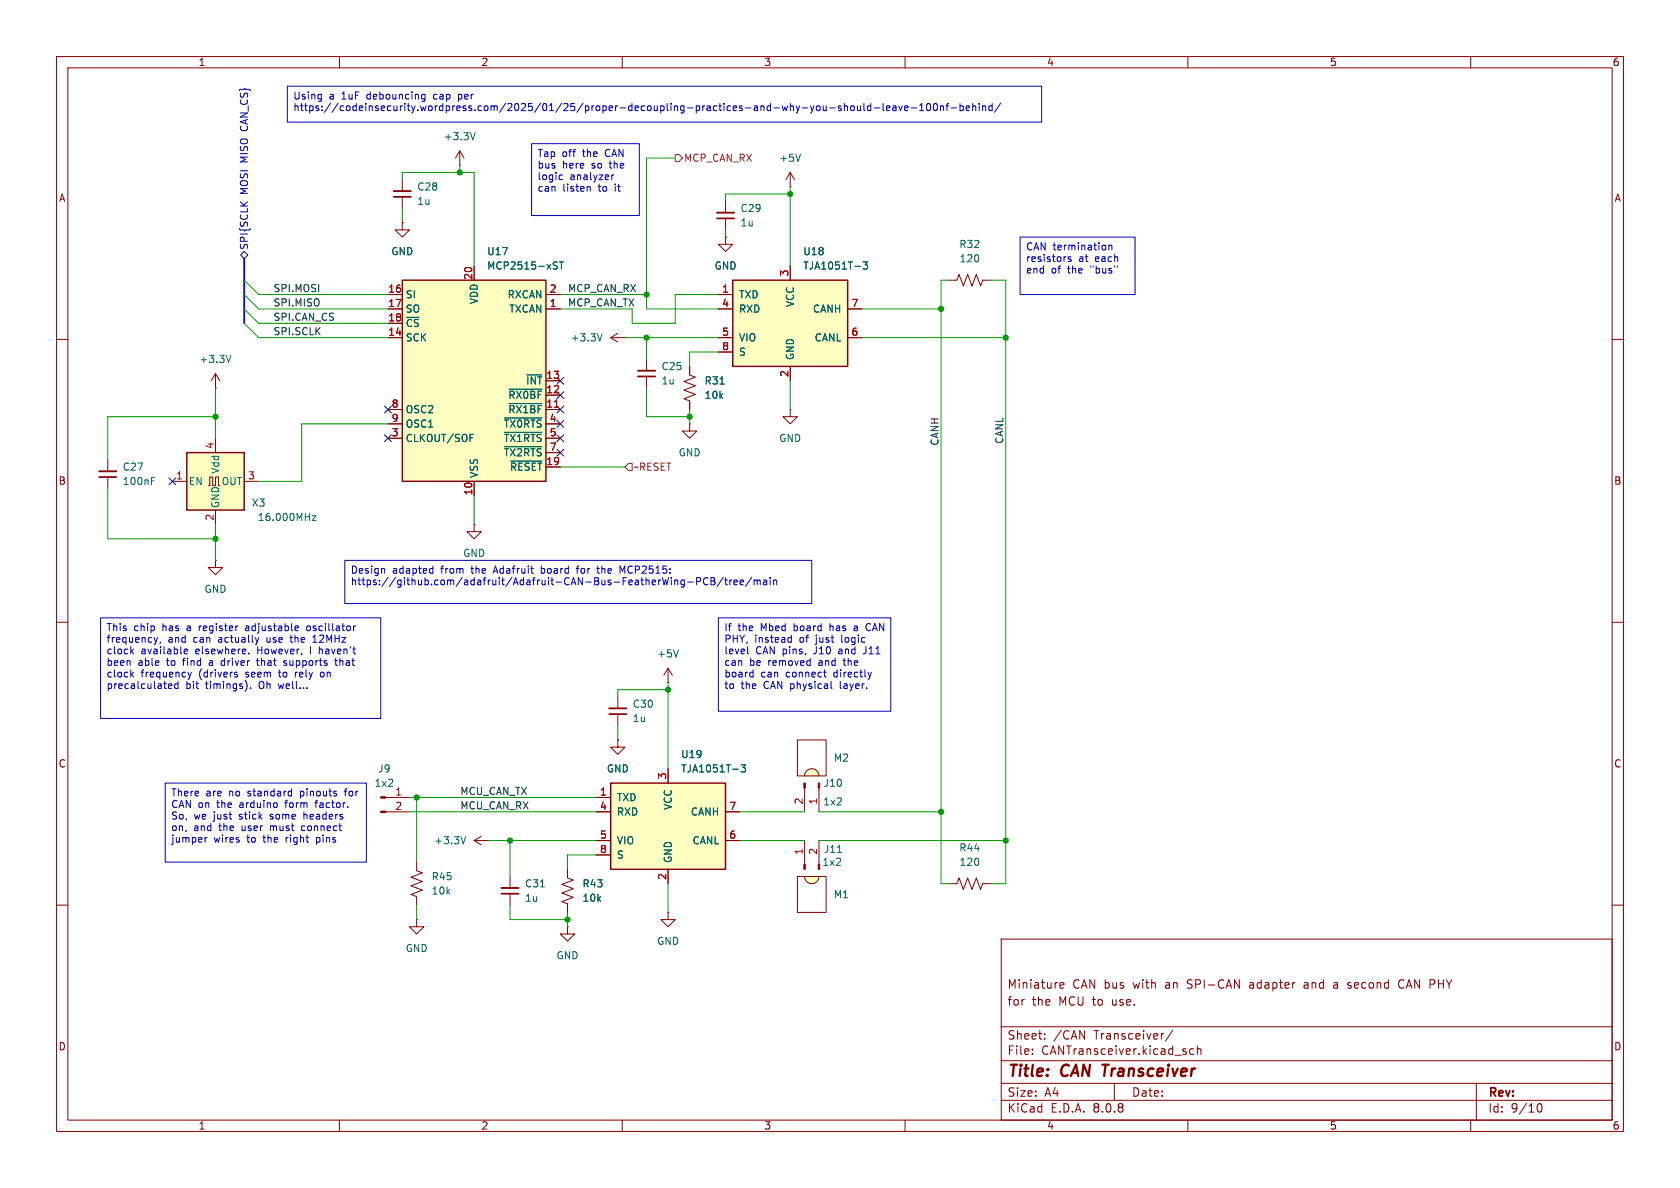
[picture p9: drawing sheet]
<svg xmlns="http://www.w3.org/2000/svg" width="297mm" height="210mm" viewBox="0 0 297 210" stroke-linecap="round" stroke-linejoin="round" font-family="sans-serif">
<g fill="none" stroke="#840000" stroke-width=".18">
<path d="M10 10h277v190h-277zM12 12h273v186h-273zM60 10v2M110 10v2M160 10v2M210 10v2M260 10v2M128.3 41.9v1.3h1.2l-1.2 1.3-1.3-1.3h1.3M128.3 41.9h.1M10 60h2M139.7 72.4v1.3h1.3l-1.3 1.2-1.3-1.2h1.3M139.7 72.4h.1"/>
<path d="M285 60h2M10 110h2M285 110h2M109.2 130.8v1.3h1.3l-1.3 1.3-1.3-1.3h1.3M109.2 130.8h.1M68.2 143.5h4.2M68.2 141h4.2M100.3 153.7v1.5l1 .4-2 .7 2 .8-2 .8 2 .7-2 .8 1 .4v1.5M10 160h2M100.3 163.8v1.3h1.3l-1.3 1.3-1.2-1.3h1.2M100.3 163.8h.1M177 166h108v32h-108z"/>
<path d="M187.4 174.2l.7-.1-.1-.3-.4-.1-.2 .2 .1 .7h.5M230.6 174.2v.4M236.2 173.7l-.4 .1M236.3 174.1h-.3a.29 .29 0 0 0-.3 .3 .29 .29 0 0 0 .3 .3h.3M238.3 174.1l.4 .1M238.4 174.7h.3M238.7 173.7l-.4 .1M247.9 173.2a.76 .76 0 0 0-.7 .7 .76 .76 0 0 0 .7 .8M285 160h2M60 198v2M110 198v2M160 198v2"/>
<path d="M177 194.5h108M177 191.5h108M177 187.5h108M177 181.5h108M182.5 186.3v.1M182.5 185.5v.1M184.7 183.6v.1M184.7 182.8v.1M197 191.5v3M205.6 182.7h.1M207.3 182.1l-1.3 2M210 198v2"/>
<path d="M211 185.5l-.4-.1-.3 .3v.4l.2 .2h.5M211.7 185.5l.2-.1 .3 .1 .1 .9M211.7 184.9v1.5M260 198v2M261 191.5v6.5M271.7 195.7l.2-.5 .2-.1a.81 .81 0 0 1 .6 .6 .81 .81 0 0 1-.3 .8h-.4l-.3-.5"/>
</g>
<g fill="#840000" stroke="#840000" stroke-width=".18">
<path d="M67.3 143.4h.9v.2h-.9z"/>
<path d="M67.3 140.8h.9v.3h-.9z"/>
</g>
<path d="M71.1 49.5h25.4v35.6h-25.4z" fill="#ffffc2"/>
<path d="M71.1 49.5h25.4v35.6h-25.4z" fill="none" stroke="#840000" stroke-width=".25"/>
<g fill="none" stroke="#840000" stroke-width=".18">
<path d="M71.1 39.4v1.2h1.3l-1.3 1.3-1.3-1.3h1.3M71.1 39.4h.1M71.1 31.8v2M71.1 34.8v2M81.3 29.2h.1M81.3 26.7l-.8 1.2M81.3 26.7v2.5M81.3 26.7l.7 1.2M128.3 35.6v2M128.3 38.6v2M139.7 33h.1M139.7 30.5l-.8 1.3"/>
<path d="M139.7 30.5v2.5M139.7 30.5l.8 1.3M68.6 54.6h2.5M68.6 59.7h2.5M68.6 52.1h2.5M68.6 57.2h2.5M83.8 47v2.5M96.5 54.6h2.6M96.5 52.1h2.6M38.1 68.6h.1M38.1 66l-.8 1.3M38.1 66v2.6"/>
<path d="M38.1 66l.8 1.3M68.6 72.4h2.5M68.6 77.5h2.5M68.6 74.9h2.5M96.5 72.4h2.6M96.5 69.9h2.6M96.5 67.3h2.6M96.5 77.5h2.6M96.5 74.9h2.6M114.3 63.5v2M114.3 66.5v2.1M121.9 64.8v1.5l1 .4-2 .7 2 .8-2 .8 2 .7-2 .8 1 .4v1.5"/>
<path d="M38.1 99.1v1.2h1.3l-1.3 1.3-1.3-1.3h1.3M38.1 99.1h.1M83.8 85.1v2.5M96.5 82.6h2.6M96.5 80h2.6M118.1 118.1l-.8 1.3M118.1 118.1v2.6M118.1 118.1l.8 1.3M118.1 120.7h.1M83.8 148.6l1.3 .8M83.8 148.6h2.6M85.1 147.8l-1.3 .8"/>
<path d="M86.4 148.6h.1"/>
</g>
<g fill="none" stroke="#006464" stroke-width=".18">
<path d="M84 23.4l-.4 1.3M141.5 27.2l-.4 1.3M98 46.9l.4 .1 .1 .3-.2 .3h-.3M98 46.3l.5 .1M98.9 46.3h.7M99.2 46.3v1.3M40.8 62.8l-.4 1.3M83.1 77.4h.4M83.1 76.8h.6M89.2 73.9h6.6M89.2 76.4h6.6M89.2 79h6.6"/>
<path d="M90 71.3h5.8M90 68.8h5.8M93.1 66.3h2.7M127.3 67.9h.7M90.3 81.5h5.5M119.9 114.9l-.4 1.2M82.3 147.9l-.4 1.3"/>
</g>
<path d="M98 72h.8" fill="none" stroke="#a90000" stroke-width=".18"/>
<path d="M69.6 33.8h3M126.7 37.6h3.1M112.8 65.5h3" fill="none" stroke="#840000" stroke-width=".33"/>
<path d="M69.6 34.8h3M126.7 38.6h3.1M112.8 66.5h3" fill="none" stroke="#840000" stroke-width=".3"/>
<path d="M33 80h10.2v10.2h-10.2z" fill="#ffffc2"/>
<path d="M33 80h10.2v10.2h-10.2z" fill="none" stroke="#840000" stroke-width=".25"/>
<g fill="none" stroke="#840000" stroke-width=".18">
<path d="M107.9 59.7l1.3 .8M107.9 59.7h2.6M109.2 58.9l-1.3 .8M110.5 59.7h.1M38.1 77.5v2.5M19 81.3v2M19 84.3v2.1M30.5 85.1h2.5M36.8 85.9h.3v-1.6h.5v1.6h.5v-1.6h.5v1.6h.3M38.1 90.2v2.5M43.2 85.1h2.5M83.8 92.7v1.3h1.3l-1.3 1.3-1.3-1.3h1.3"/>
<path d="M83.8 92.7h.1M109.2 123.2v2M109.2 126.2v2.1M73.7 152.4v1.5l1 .4-2.1 .8 2.1 .7-2.1 .8 2.1 .8-2.1 .7 1.1 .4v1.5M141 154.9h5v6.4h-5zM142.2 154.9a1.27 1.27 0 0 0 1.3 1.3 1.27 1.27 0 0 0 1.3-1.3M142.2 148.6v4.2M144.8 148.6v4.2M167.6 156.2h1.6l.3-1 .8 2 .8-2 .7 2 .8-2 .8 2 .3-1h1.6M73.7 162.6v1.2h1.2l-1.2 1.3-1.3-1.3h1.3M73.7 162.6h.1M118.1 161.3v1.3h1.3l-1.3 1.2-1.3-1.2h1.3"/>
<path d="M118.1 161.3h.1"/>
</g>
<path d="M106.4 59l-.4 1.3M26.8 85h.4M26.8 84.4h.6M55.2 91.2h.6l-.6 .8h.6M148.1 150.7h.7" fill="none" stroke="#006464" stroke-width=".18"/>
<path d="M17.5 83.3h3.1M107.7 125.2h3" fill="none" stroke="#840000" stroke-width=".33"/>
<path d="M17.5 84.3h3.1M107.7 126.2h3" fill="none" stroke="#840000" stroke-width=".3"/>
<path d="M142.2 154.9h2.6a1.27 1.27 0 0 1-1.3 1.3 1.27 1.27 0 0 1-1.3-1.3z" fill="#ffffc2" stroke="#ffffc2" stroke-width=".18"/>
<g fill="#840000" stroke="#840000" stroke-width=".18">
<path d="M144.7 152.8h.2v.9h-.2z"/>
<path d="M142.1 152.8h.3v.9h-.3z"/>
</g>
<path d="M129.5 49.5h20.4v15.3h-20.4z" fill="#ffffc2"/>
<path d="M129.5 49.5h20.4v15.3h-20.4z" fill="none" stroke="#840000" stroke-width=".25"/>
<path d="M127 52.1h2.5M127 54.6h2.5M127 59.7h2.5M139.7 47v2.5M149.9 54.6h2.5M149.9 59.7h2.5M127 62.2h2.5M139.7 64.8v2.5" fill="none" stroke="#840000" stroke-width=".18"/>
<path d="M152.6 46.3h.8l-.4 .5 .3 .1v.5l-.2 .2-.5-.2" fill="none" stroke="#006464" stroke-width=".18"/>
<path d="M107.9 138.4h20.4v15.3h-20.4z" fill="#ffffc2"/>
<path d="M107.9 138.4h20.4v15.3h-20.4z" fill="none" stroke="#840000" stroke-width=".25"/>
<g fill="none" stroke="#840000" stroke-width=".18">
<path d="M71.1 39.4h.1M68.6 52.1h2.5M68.6 54.6h2.5M68.6 59.7h2.5M68.6 57.2h2.5M83.8 47v2.5M96.5 52.1h2.6M96.5 54.6h2.6M127 52.1h2.5M127 54.6h2.5M127 59.7h2.5M128.3 41.9h.1"/>
<path d="M139.7 47v2.5M149.9 54.6h2.5M149.9 59.7h2.5M167.6 49.5h1.6l.3-1 .8 2 .8-2 .7 2 .8-2 .8 2 .3-1h1.6M68.6 72.4h2.5M68.6 77.5h2.5M68.6 74.9h2.5M96.5 72.4h2.6M96.5 69.9h2.6M96.5 67.3h2.6M96.5 77.5h2.6M96.5 74.9h2.6"/>
<path d="M121.9 74.9v1.3h1.3l-1.3 1.3-1.3-1.3h1.3M121.9 74.9h.1M121.9 64.8v1.2M121.9 71.1v1.3M127 62.2h2.5M139.7 64.8v2.5M83.8 85.1v2.5M96.5 82.6h2.6M96.5 80h2.6M109.2 130.8h.1M118.1 135.9v2.5M141 130.8h5v6.4h-5z"/>
<path d="M142.2 137.2a1.27 1.27 0 0 1 1.3-1.3 1.27 1.27 0 0 1 1.3 1.3M142.2 139.3v4.2M144.8 139.3v4.2M90.2 154.9v2.1M90.2 158v2M100.3 153.7v1.2M105.4 141h2.5M105.4 143.5h2.5M105.4 148.6h2.5M105.4 151.1h2.5M118.1 153.7v2.5M128.3 143.5h2.5"/>
<path d="M128.3 148.6h2.5M100.3 160v1.3"/>
</g>
<g fill="none" stroke="#006464" stroke-width=".18">
<path d="M98 46.3l.5 .1M98 46.9l.4 .1 .1 .3-.2 .3h-.3M98.9 46.3h.7M99.2 46.3v1.3M152.6 46.3h.8l-.4 .5 .3 .1v.5l-.2 .2-.5-.2M83.1 77.4h.4M83.1 76.8h.6M89.2 73.9h6.6M89.2 76.4h6.6M89.2 79h6.6M90 71.3h5.8M90 68.8h5.8"/>
<path d="M93.1 66.3h2.7M127.3 67.9h.7M90.3 81.5h5.5M131 135.2h.8l-.4 .5 .3 .1v.5l-.2 .2-.5-.2M95.5 156.8h.8"/>
</g>
<path d="M142.6 136.3a1.27 1.27 0 0 1 1.4-.3 1.27 1.27 0 0 1 .8 1.2h-2.6l.2-.6z" fill="#ffffc2" stroke="#ffffc2" stroke-width=".18"/>
<g fill="#840000" stroke="#840000" stroke-width=".18">
<path d="M142.1 138.4h.3v.9h-.3z"/>
<path d="M144.7 138.4h.2v.9h-.2z"/>
</g>
<path d="M88.6 157h3.1" fill="none" stroke="#840000" stroke-width=".33"/>
<path d="M88.6 158h3.1" fill="none" stroke="#840000" stroke-width=".3"/>
<path d="M119.4 27.3h.6l.6 .6-.6 .7h-.6zM111.1 81.9h.7v1.3h-.7l-.6-.6z" fill="none" stroke="#725600" stroke-width=".18"/>
<g fill="none" stroke="#000084" stroke-width=".18">
<path d="M42.5 45.1l.7-.6 .6 .6-.6 .6zM68 71.8l1.2 1.2M68 76.9l1.2 1.2M69.2 71.8l-1.2 1.2M69.2 76.9l-1.2 1.2M98.5 74.3l1.2 1.2M98.5 71.8l1.2 1.2M98.5 79.4l1.2 1.2M98.5 76.9l1.2 1.2M98.5 69.2l1.2 1.3M98.5 66.7l1.2 1.2M99.7 74.3l-1.2 1.2"/>
<path d="M99.7 71.8l-1.2 1.2M99.7 79.4l-1.2 1.2M99.7 76.9l-1.2 1.2M99.7 69.2l-1.2 1.3M99.7 66.7l-1.2 1.2M29.9 84.5l1.2 1.2M31.1 84.5l-1.2 1.2"/>
</g>
<g fill="none" stroke="#0000c2" stroke-width=".18">
<path d="M50.8 15.2h133.3v6.4h-133.3zM56.7 16.7h.1M56.8 16.7v1.1M56.8 17.5h-.1M74.8 16.7h.3M75.1 16.7v1l-.1 .2h-.3M75.1 17.5h-.3M81.1 16.7v1.2M81.1 17.5h.1M81.2 16.7h-.1M146.1 18.7v.9M146.1 19.4l-.2 .2"/>
<path d="M146.7 19.1h.9M148.7 18.8l-.3-.1-.2 .2 .1 .2 .4 .1v.3h-.5M149.3 18.8l.2-.1 .3 .1v.8M149.3 18.3v1.3M150.4 18.8l.2-.1 .4 .1v.5l-.1 .2-.3 .1-.2-.2zM151.6 18.7v.8l.3 .1 .2-.2M152.1 18.7v.9M152.7 18.3v1.1l.2 .2M153.9 18.8l-.3-.1-.3 .3 .2 .5h.4M153.9 18.3v1.3M154.5 19.1h1M156.1 18.3v1.1l.2 .2"/>
<path d="M156.7 19.1l.6-.1v-.2l-.4-.1-.2 .2 .1 .6h.5M157.9 18.8h.5v.8M158.4 19l-.4 .1-.2 .2 .2 .3 .4-.1M158.9 18.7l.3 .9 .3-.9M159.9 19.1l.6-.1v-.2l-.4-.1-.2 .2 .1 .6h.5M161.1 19.1h.9M162.6 19.6h.7M162.6 18.7l.3-.4v1.3M163.9 18.4l.2-.1a.68 .68 0 0 1 .4 .6 .68 .68 0 0 1-.4 .7l-.2-.2-.1-.3zM165.2 18.4l.1-.1a.68 .68 0 0 1 .4 .6 .68 .68 0 0 1-.4 .7 .84 .84 0 0 1-.1-1.2zM166.3 18.8l.2-.1 .3 .1v.8M166.3 18.7v.9"/>
<path d="M167.2 18.7h.5M167.7 18.3l-.3 .2v1.1M168.1 19.1h1M169.7 18.8l.4-.1 .2 .3-.1 .5h-.5M169.7 18.3v1.3M170.8 19.1l.6-.1v-.2l-.4-.1-.2 .2 .1 .6h.5M172 18.8l.1-.1 .3 .1 .1 .8M172 18.3v1.3M173.1 18.3v.1M173.1 18.7v.9M173.7 18.8l.2-.1 .3 .1 .1 .8M173.7 18.7v.9"/>
<path d="M175.4 18.8l-.4-.1-.2 .3 .1 .5h.5M175.4 18.3v1.3M176.9 18.2l-1.1 1.7M94 25.4h19v12.7h-19zM99.1 30.9l.3 .1M99.4 31.7l-.3 .1M104.3 33.1v.7M108.2 30.9v.9M108.5 30.9l-.3 .3M180.3 41.9h20.4v10.2h-20.4zM189.3 45.4h-.3l-.2 .2 .1 .1 .4 .2v.3h-.5M195.4 43.4l.1 .2-.1 .5"/>
<path d="M196 43.5l.2-.2 .3 .1 .1 .8M196 43.3v.9M61 99.1h82.5v7.6h-82.5zM17.8 109.2h49.5v17.8h-49.5zM23.2 115.1l.4 .5M23.2 119.2l.4 .5M23.6 114.7l-.5 .5M23.6 118.8l-.5 .5M27.2 112.7l.3 .8M27.5 113.5l-.1 .3M27.8 112.7l-.3 .8M28.4 113.5l-.1 .2"/>
<path d="M32.6 115.2l.6-.2-.1-.2-.4-.1-.1 .2v.6h.5M33.2 118.8l.3 .9M33.5 119.7l-.3 .4M33.8 118.8l-.3 .9M39.2 116.8l-.1 .2 .1 .6M41.6 119.3h.3l.1 .2-.2 .2h-.2M41.6 118.8l.3 .1M43.6 110.6l-.2 .1M43.6 111l-.2 .2 .2 .3M44 115.5v.1M45.5 116.4v1l.3 .2M45.7 112.7l-.3 .8"/>
<path d="M50.2 116.8v.3l.5 .3M50.7 117.4l-.2 .2h-.3M51.4 112.3l.1 1.2M52.2 118.8v.9M52.3 118.9l-.1 .2M52.6 110.6l.2 .4-.6 .1M52.7 111.4l-.1 .1M54.6 110.6l-.3 .1-.1 .2 .1 .5 .3 .1M54.9 114.3v1.3M55.3 113.5h.7M55.5 112.5l-.2 .1M55.7 112.3v1.2"/>
<path d="M56.4 114.3v1.3M56.6 114.7l-.2 .2M56.7 118.9v.7l.4 .1M59.2 116.8h.5M59.4 116.4v1l.3 .2M62.9 110.6l-.3 .1M67.8 100.5l.2 .2v.6M76.2 100.5h.3M76.5 100.1v1.2M76.5 101.3h-.3M95.7 100.1v1.2M95.7 101.3h.1"/>
<path d="M95.8 100.5h-.1M101.9 100.5h.4M102.3 100.1l-.3 .1v1.1M105.5 100.5h.5M105.7 100.1v1.1l.3 .1M109.6 100.1l.4 .9 .5-.9M121 102.5v1.1l-.3 .2-.3-.1M121 102.6l-.4-.1-.2 .3 .1 .5h.5M121.6 102.9h.9M123.2 102.8l.6-.1 .1-.2-.1-.3-.6-.1v1.3M125.1 102.2a.6 .6 0 0 0-.8 .5 .6 .6 0 0 0 .6 .7l.2-.1M125.7 102.1h.4l.3 .3-.3 .3 .3 .1v.3l-.2 .3h-.5z"/>
<path d="M125.7 102.7h.4M127 109.2h30.5v16.5h-30.5zM127.9 102l-1.1 1.7M128.1 102.5h.5M128.3 102.1v1.1l.3 .2M129 102.5v.9M129.4 102.5l-.4 .3M129.7 103l.7-.2-.1-.2-.4-.1-.2 .2 .1 .6h.5M130.8 103l.6-.2v-.2l-.4-.1-.2 .2 .1 .6h.5M132.2 114.3v1.1l.1 .2M132.8 118.8l.3 .1M132.9 102l-1.1 1.7"/>
<path d="M133.1 119.6l-.3 .1M133.1 118.4v1.3M133.3 102.7l.4-.2 .2 .2M133.3 102.5v.9M133.9 102.7l.1-.2 .3 .1 .1 .8M133.9 102.7v.7M135 102.6h.5l.1 .8M135.6 102.8l-.5 .1-.2 .2 .2 .3 .5-.1M136.2 102.1v.1M136.2 102.5v.9M136.8 102.7l.1-.2 .3 .1 .1 .8M136.8 102.5v.9"/>
<path d="M139.5 112.7l.4 .1M139.9 112.3v1.2M139.9 113.5h-.4M145.6 118.8h.5M145.8 119.6l.3 .1M151.2 110.6l-.2 .1M151.2 111l-.2 .2 .2 .3M152.9 115.5l-.3 .1M153.1 111.2l.4 .3M153.5 110.2l-.4 .3M154.1 118.8l-.3 .9M29.2 138.4h35.6v14h-35.6z"/>
<path d="M29.8 121.1v.6h.5M30.4 121.1v.1l-.6 .1M30.9 121v.6l.2 .1h.4M31.5 120.4v1.3M43.6 120.8v.9M44.3 121.6v.1M51.4 139.9h.1M51.5 139.4v1.3M60.9 139.9h.4M61.1 139.5l-.1 1.2M146.9 120.4v1.1l.2 .2M36.2 148v.9"/>
<path d="M36.6 148l-.4 .3M51.5 140.6l-.1 .1M53.5 146l-.2 .2v.4l.2 .2M53.7 143.5v1.3M53.9 143.9l-.2 .2M55.8 141.7v1M56 148v1.3M56 148.8l.1 .1M56.1 148l-.1 .1"/>
</g>
<path d="M43.2 45.7v11.5" fill="none" stroke="#000084" stroke-width=".3"/>
<g fill="none" stroke="#009600" stroke-width=".18">
<path d="M71.1 31.8v-1.3h12.7v16.5M71.1 36.8v2.6M81.3 29.2v1.3M119.4 27.9h-5.1v26.7h12.7M139.7 33v14M139.7 34.3h-11.4v1.3M43.2 57.2l2.5 2.5h22.9M43.2 49.5l2.5 2.6h22.9M43.2 54.6l2.5 2.6h22.9M43.2 52.1l2.5 2.5h22.9M99.1 52.1h15.2M110.5 59.7h16.5"/>
<path d="M114.3 59.7v3.8M127 52.1h-7.6v5.1h-7.6v-2.6h-12.7M128.3 40.6v1.3M152.4 59.7h25.4M152.4 54.6h14M167.6 49.5h-1.2v106.7h1.2M175.3 49.5h2.5v106.7h-2.5M38.1 68.6v8.9M38.1 73.7h-19.1v7.6M68.6 74.9h-15.3v10.2h-7.6M114.3 68.6v5.1h7.6M121.9 72.4v2.5"/>
<path d="M127 62.2h-5.1v2.6M139.7 67.3v5.1M19 86.4v8.9h19.1M38.1 92.7v6.4M83.8 87.6v5.1M99.1 82.6h11.4M109.2 128.3v2.5M118.1 120.7v15.2M118.1 121.9h-8.9v1.3M72.4 143.5h33M72.4 141h33M73.7 141v11.4"/>
<path d="M86.4 148.6h19M90.2 148.6v6.3M105.4 151.1h-5.1v2.6M118.1 156.2v5.1M130.8 148.6h11.4M130.8 143.5h11.4M144.8 148.6h33M144.8 143.5h21.6M73.7 160v2.6M90.2 160v2.6h10.1M100.3 161.3v2.5"/>
</g>
<path d="M98 72h.8" fill="none" stroke="#a90000" stroke-width=".18"/>
<g fill="#009600" stroke="#009600" stroke-width=".18">
<circle cx="118.1" cy="121.9" r=".46"/>
<circle cx="166.4" cy="143.5" r=".46"/>
<circle cx="38.1" cy="95.3" r=".46"/>
<circle cx="38.1" cy="73.7" r=".46"/>
<circle cx="177.8" cy="148.6" r=".46"/>
<circle cx="139.7" cy="34.3" r=".46"/>
<circle cx="177.8" cy="59.7" r=".46"/>
<circle cx="166.4" cy="54.6" r=".46"/>
<circle cx="114.3" cy="59.7" r=".46"/>
<circle cx="114.3" cy="52.1" r=".46"/>
<circle cx="121.9" cy="73.7" r=".46"/>
<circle cx="81.3" cy="30.5" r=".46"/>
<circle cx="73.7" cy="141" r=".46"/>
<circle cx="100.3" cy="162.6" r=".46"/>
<circle cx="90.2" cy="148.6" r=".46"/>
</g>
<g font-size="2.8" fill="#840000">
<text x="178" y="190.9">Title:</text>
<text x="187.7" y="190.9">CAN Transceiver</text>
</g>
<g font-size="2.1" fill="#840000">
<text x="178" y="178">for</text>
<text x="178" y="175">Miniature</text>
<text x="182.4" y="178">the</text>
<text x="187.2" y="178">MCU to</text>
<text x="189.6" y="175">CAN bus</text>
<text x="196.8" y="178">use.</text>
<text x="200.5" y="175">with</text>
<text x="206.3" y="175">an</text>
<text x="210.3" y="175">SPI-CAN</text>
<text x="221.4" y="175">adapter</text>
<text x="231.2" y="175">and</text>
<text x="236.6" y="175">a</text>
<text x="239.3" y="175">second</text>
<text x="248.4" y="175">CAN PHY</text>
<text x="178" y="184">Sheet:</text>
<text x="186.2" y="184">/CAN</text>
<text x="193.5" y="184">Transceiver/</text>
<text x="178" y="186.7">File:</text>
<text x="184.1" y="186.7">CANTransceiver.kicad_sch</text>
<text x="178" y="196.9">KiCad</text>
<text x="178" y="194.1">Size:</text>
<text x="184.7" y="194.1">A4</text>
<text x="185.7" y="196.9">E.D.A.</text>
<text x="193.3" y="196.9">8.0.8</text>
<text x="200" y="194.1">Date:</text>
<text x="263" y="194.3">Rev:</text>
<text x="263" y="196.9">Id:</text>
<text x="267.1" y="196.9">9/10</text>
</g>
<g font-size="1.8" fill="#840000">
<text x="35" y="11.9">1</text>
<text x="85" y="11.9">2</text>
<text x="135" y="11.9">3</text>
<text x="185" y="11.9">4</text>
<text x="235" y="11.9">5</text>
<text x="285" y="11.9">6</text>
<text x="10.3" y="35.9">A</text>
<text x="285.3" y="35.9">A</text>
<text x="10.3" y="85.9">B</text>
<text x="285.3" y="85.9">B</text>
<text x="10.3" y="135.9">C</text>
<text x="285.3" y="135.9">C</text>
<text x="10.3" y="185.9">D</text>
<text x="285.3" y="185.9">D</text>
<text x="35" y="199.9">1</text>
<text x="85" y="199.9">2</text>
<text x="135" y="199.9">3</text>
<text x="185" y="199.9">4</text>
<text x="235" y="199.9">5</text>
<text x="285" y="199.9">6</text>
</g>
<g font-size="1.8" fill="#0000c2">
<text x="51.8" y="17.9">Using</text>
<text x="58.2" y="17.9">a</text>
<text x="60.5" y="17.9">1uF</text>
<text x="65.1" y="17.9">debouncing</text>
<text x="77.1" y="17.9">cap</text>
<text x="81.7" y="17.9">per</text>
<text x="51.8" y="20">https://codeinsecurity.wordpress.com/2025/01/25/proper-decoupling-practices-and-why-you-should-leave-100nf-behind/</text>
<text x="94.9" y="28.1">Tap</text>
<text x="99.4" y="28.1">off</text>
<text x="103.1" y="28.1">the</text>
<text x="107.3" y="28.1">CAN</text>
<text x="94.9" y="30.1">bus</text>
<text x="94.9" y="32.2">logic</text>
<text x="94.9" y="34.2">can</text>
<text x="99.4" y="30.1">here</text>
<text x="99.5" y="34.2">listen</text>
<text x="100.8" y="32.2">analyzer</text>
<text x="104.7" y="30.1">so</text>
<text x="105.9" y="34.2">to</text>
<text x="108.1" y="30.1">the</text>
<text x="109" y="34.2">it</text>
<text x="181.3" y="44.6">CAN termination</text>
<text x="181.3" y="46.6">resistors</text>
<text x="190.7" y="46.6">at</text>
<text x="193.7" y="46.6">each</text>
<text x="181.3" y="48.7">end</text>
<text x="185.8" y="48.7">of</text>
<text x="188.9" y="48.7">the</text>
<text x="193" y="48.7">&quot;bus&quot;</text>
<text x="61.9" y="101.7">Design</text>
<text x="69.4" y="101.7">adapted</text>
<text x="78.1" y="101.7">from</text>
<text x="83.6" y="101.7">the</text>
<text x="87.8" y="101.7">Adafruit</text>
<text x="96.3" y="101.7">board</text>
<text x="102.9" y="101.7">for</text>
<text x="106.7" y="101.7">the</text>
<text x="110.8" y="101.7">MCP2515:</text>
<text x="61.9" y="103.8">https://github.com/adafruit/Adafruit-CAN-Bus-FeatherWing-PCB/tree/main</text>
<text x="18.7" y="111.9">This</text>
<text x="18.7" y="113.9">frequency,</text>
<text x="23.7" y="111.9">chip</text>
<text x="28.8" y="111.9">has</text>
<text x="29.7" y="113.9">and</text>
<text x="33.3" y="111.9">a</text>
<text x="34.3" y="113.9">can</text>
<text x="35.6" y="111.9">register</text>
<text x="38.9" y="113.9">actually</text>
<text x="44.1" y="111.9">adjustable</text>
<text x="47.6" y="113.9">use</text>
<text x="52" y="113.9">the</text>
<text x="55.1" y="111.9">oscillator</text>
<text x="56.2" y="113.9">12MHz</text>
<text x="128" y="111.9">If</text>
<text x="128" y="113.9">PHY,</text>
<text x="130.5" y="111.9">the</text>
<text x="133.4" y="113.9">instead</text>
<text x="134.6" y="111.9">Mbed</text>
<text x="140.6" y="111.9">board</text>
<text x="141.5" y="113.9">of</text>
<text x="144.5" y="113.9">just</text>
<text x="147.1" y="111.9">has</text>
<text x="149.2" y="113.9">logic</text>
<text x="151.6" y="111.9">a</text>
<text x="154" y="111.9">CAN</text>
<text x="18.7" y="116">clock</text>
<text x="18.7" y="118">been</text>
<text x="24.4" y="118">able</text>
<text x="24.9" y="116">available</text>
<text x="29.6" y="118">to</text>
<text x="32.6" y="118">find</text>
<text x="34.7" y="116">elsewhere.</text>
<text x="37.4" y="118">a</text>
<text x="39.8" y="118">driver</text>
<text x="45.8" y="116">However,</text>
<text x="46.3" y="118">that</text>
<text x="51.2" y="118">supports</text>
<text x="57.1" y="116">haven't</text>
<text x="60.6" y="118">that</text>
<text x="128" y="116">level</text>
<text x="128" y="118">can</text>
<text x="132.5" y="118">be</text>
<text x="133.6" y="116">CAN pins,</text>
<text x="135.9" y="118">removed</text>
<text x="144.2" y="116">J10</text>
<text x="145" y="118">and</text>
<text x="148.7" y="116">and</text>
<text x="149.6" y="118">the</text>
<text x="153.3" y="116">J11</text>
<text x="18.7" y="120.1">clock</text>
<text x="18.7" y="122.1">precalculated</text>
<text x="24.9" y="120.1">frequency</text>
<text x="32.8" y="122.1">bit</text>
<text x="35.3" y="120.1">(drivers</text>
<text x="36.5" y="122.1">timings).</text>
<text x="43.7" y="120.1">seem</text>
<text x="46.1" y="122.1">Oh</text>
<text x="49.7" y="122.1">well...</text>
<text x="49.8" y="120.1">to</text>
<text x="52.8" y="120.1">rely</text>
<text x="57.5" y="120.1">on</text>
<text x="128" y="120.1">board</text>
<text x="128" y="122.1">to</text>
<text x="131" y="122.1">the</text>
<text x="134.5" y="120.1">can</text>
<text x="135.1" y="122.1">CAN physical</text>
<text x="139.1" y="120.1">connect</text>
<text x="147.7" y="120.1">directly</text>
<text x="149" y="122.1">layer.</text>
<text x="30.2" y="141.1">There</text>
<text x="30.2" y="143.2">CAN on</text>
<text x="36.4" y="141.1">are</text>
<text x="38.5" y="143.2">the</text>
<text x="40.6" y="141.1">no</text>
<text x="42.6" y="143.2">arduino</text>
<text x="44.1" y="141.1">standard</text>
<text x="50.9" y="143.2">form</text>
<text x="53.5" y="141.1">pinouts</text>
<text x="56.5" y="143.2">factor.</text>
<text x="61.7" y="141.1">for</text>
<text x="30.2" y="145.2">So,</text>
<text x="30.2" y="147.2">on,</text>
<text x="30.2" y="149.3">jumper</text>
<text x="34.2" y="147.2">and</text>
<text x="34.3" y="145.2">we</text>
<text x="37.8" y="149.3">wires</text>
<text x="37.9" y="145.2">just</text>
<text x="38.9" y="147.2">the</text>
<text x="42.6" y="145.2">stick</text>
<text x="43" y="147.2">user</text>
<text x="43.8" y="149.3">to</text>
<text x="46.9" y="149.3">the</text>
<text x="48.2" y="147.2">must</text>
<text x="48.2" y="145.2">some</text>
<text x="51" y="149.3">right</text>
<text x="54" y="147.2">connect</text>
<text x="54.3" y="145.2">headers</text>
<text x="56.6" y="149.3">pins</text>
</g>
<g font-size="1.8" fill="#000084">
<text x="44" y="22.8" transform="rotate(-90 44 22.8)">CAN_CS}</text>
<text x="44" y="28.6" transform="rotate(-90 44 28.6)">MISO</text>
<text x="44" y="34.4" transform="rotate(-90 44 34.4)">MOSI</text>
<text x="44" y="44.3" transform="rotate(-90 44 44.3)">SPI{SCLK</text>
</g>
<g font-size="1.8" fill="#006464">
<text x="78.3" y="25">+3.3V</text>
<text x="137.7" y="28.8">+5V</text>
<text x="73.7" y="33.9">C28</text>
<text x="73.7" y="36.4">1u</text>
<text x="130.8" y="40.2">1u</text>
<text x="130.8" y="37.7">C29</text>
<text x="69.1" y="45.3">GND</text>
<text x="86" y="45.3">U17</text>
<text x="86" y="47.9">MCP2515-xST</text>
<text x="126.2" y="47.9">GND</text>
<text x="141.9" y="45.3">U18</text>
<text x="141.9" y="47.9">TJA1051T-3</text>
<text x="169.5" y="44">R32</text>
<text x="169.5" y="46.6">120</text>
<text x="71.6" y="52.9">SI</text>
<text x="84.7" y="53.9" transform="rotate(-90 84.7 53.9)">VDD</text>
<text x="89.6" y="52.9">RXCAN</text>
<text x="130.6" y="52.9">TXD</text>
<text x="71.6" y="55.5">SO</text>
<text x="71.6" y="58">~{CS}</text>
<text x="89.9" y="55.5">TXCAN</text>
<text x="130.6" y="55.5">RXD</text>
<text x="140.6" y="54.4" transform="rotate(-90 140.6 54.4)">VCC</text>
<text x="143.6" y="55.5">CANH</text>
<text x="35.2" y="64.4">+3.3V</text>
<text x="71.6" y="60.6">SCK</text>
<text x="100.8" y="60.6">+3.3V</text>
<text x="116.8" y="65.6">C25</text>
<text x="130.6" y="60.6">VIO</text>
<text x="130.6" y="63.1">S</text>
<text x="140.6" y="63.8" transform="rotate(-90 140.6 63.8)">GND</text>
<text x="143.9" y="60.6">CANL</text>
<text x="89.8" y="70.7">~{RX0BF}</text>
<text x="92.9" y="68.2">~{INT}</text>
<text x="116.8" y="68.2">1u</text>
<text x="124.5" y="70.7">10k</text>
<text x="124.5" y="68.2">R31</text>
<text x="71.6" y="73.3">OSC2</text>
<text x="71.6" y="75.8">OSC1</text>
<text x="89" y="75.8">~{TX0RTS}</text>
<text x="89.8" y="73.3">~{RX1BF}</text>
<text x="21.6" y="83.4">C27</text>
<text x="39" y="83.9" transform="rotate(-90 39 83.9)">Vdd</text>
<text x="71.6" y="78.3">CLKOUT/SOF</text>
<text x="89" y="78.3">~{TX1RTS}</text>
<text x="89" y="80.9">~{TX2RTS}</text>
<text x="90.1" y="83.4">~{RESET}</text>
<text x="119.9" y="80.9">GND</text>
<text x="137.7" y="78.3">GND</text>
<text x="21.6" y="85.9">100nF</text>
<text x="33.3" y="86">EN</text>
<text x="39" y="89.9" transform="rotate(-90 39 89.9)">GND</text>
<text x="39.1" y="86">OUT</text>
<text x="44.4" y="89.8">X3</text>
<text x="84.7" y="84.6" transform="rotate(-90 84.7 84.6)">VSS</text>
<text x="45.5" y="92.3">16.000MHz</text>
<text x="81.8" y="98.7">GND</text>
<text x="36.1" y="105">GND</text>
<text x="116.1" y="116.4">+5V</text>
<text x="111.8" y="125.3">C30</text>
<text x="111.8" y="127.9">1u</text>
<text x="66.8" y="136.8">J9</text>
<text x="107.2" y="136.8">GND</text>
<text x="120.3" y="134.2">U19</text>
<text x="120.3" y="136.8">TJA1051T-3</text>
<text x="147.3" y="134.8">M2</text>
<text x="66.1" y="139.3">1x2</text>
<text x="109" y="141.8">TXD</text>
<text x="119" y="143.3" transform="rotate(-90 119 143.3)">VCC</text>
<text x="145.4" y="142.6">1x2</text>
<text x="145.5" y="139.3">J10</text>
<text x="76.7" y="149.5">+3.3V</text>
<text x="109" y="144.4">RXD</text>
<text x="109" y="149.5">VIO</text>
<text x="122" y="144.4">CANH</text>
<text x="122.3" y="149.5">CANL</text>
<text x="76.2" y="155.8">R45</text>
<text x="109" y="152">S</text>
<text x="119" y="152.7" transform="rotate(-90 119 152.7)">GND</text>
<text x="145.3" y="153.3">1x2</text>
<text x="145.6" y="151">J11</text>
<text x="169.5" y="150.7">R44</text>
<text x="169.5" y="153.3">120</text>
<text x="76.2" y="158.3">10k</text>
<text x="92.7" y="159.6">1u</text>
<text x="92.7" y="157.1">C31</text>
<text x="102.9" y="159.6">10k</text>
<text x="102.9" y="157.1">R43</text>
<text x="147.3" y="159">M1</text>
<text x="116.1" y="167.2">GND</text>
<text x="71.6" y="168.5">GND</text>
<text x="98.3" y="169.8">GND</text>
</g>
<g font-size="1.8" fill="#725600">
<text x="120.8" y="28.8">MCP_CAN_RX</text>
<text x="112" y="83.4">~RESET</text>
</g>
<g font-size="1.8" fill="#0f0f0f">
<text x="48.3" y="51.7">SPI.MOSI</text>
<text x="100.3" y="51.7">MCP_CAN_RX</text>
<text x="48.3" y="56.8">SPI.CAN_CS</text>
<text x="48.3" y="59.3">SPI.SCLK</text>
<text x="48.3" y="54.3">SPI.MISO</text>
<text x="100.3" y="54.3">MCP_CAN_TX</text>
<text x="166" y="78.9" transform="rotate(-90 166 78.9)">CANH</text>
<text x="177.5" y="78.6" transform="rotate(-90 177.5 78.6)">CANL</text>
<text x="81.3" y="143.2">MCU_CAN_RX</text>
<text x="81.3" y="140.6">MCU_CAN_TX</text>
</g>
<g font-size="1.8" fill="#a90000">
<text x="68.5" y="51.8">16</text>
<text x="83.6" y="49.6" transform="rotate(-90 83.6 49.6)">20</text>
<text x="97.1" y="51.8">2</text>
<text x="127.6" y="51.8">1</text>
<text x="139.4" y="49" transform="rotate(-90 139.4 49)">3</text>
<text x="68.5" y="59.4">14</text>
<text x="68.5" y="54.4">17</text>
<text x="68.5" y="56.9">18</text>
<text x="97.1" y="54.4">1</text>
<text x="127.6" y="54.4">4</text>
<text x="127.6" y="59.4">5</text>
<text x="150.4" y="59.4">6</text>
<text x="150.4" y="54.4">7</text>
<text x="127.6" y="62">8</text>
<text x="96.5" y="69.6">12</text>
<text x="96.5" y="67.1">13</text>
<text x="139.4" y="66.7" transform="rotate(-90 139.4 66.7)">2</text>
<text x="69.1" y="77.2">3</text>
<text x="69.1" y="72.1">8</text>
<text x="69.1" y="74.7">9</text>
<text x="96.5" y="72.1">11</text>
<text x="97.1" y="74.7">4</text>
<text x="97.1" y="77.2">5</text>
<text x="37.8" y="79.4" transform="rotate(-90 37.8 79.4)">4</text>
<text x="96.5" y="82.3">19</text>
<text x="97.1" y="79.8">7</text>
<text x="31" y="84.8">1</text>
<text x="43.7" y="84.8">3</text>
<text x="83.6" y="87.7" transform="rotate(-90 83.6 87.7)">10</text>
<text x="37.8" y="92.1" transform="rotate(-90 37.8 92.1)">2</text>
<text x="117.9" y="137.9" transform="rotate(-90 117.9 137.9)">3</text>
<text x="69.8" y="140.7">1</text>
<text x="69.8" y="143.3">2</text>
<text x="106" y="140.7">1</text>
<text x="106" y="143.3">4</text>
<text x="128.8" y="143.3">7</text>
<text x="142" y="142.3" transform="rotate(-90 142 142.3)">2</text>
<text x="144.5" y="142.3" transform="rotate(-90 144.5 142.3)">1</text>
<text x="106" y="148.3">5</text>
<text x="128.8" y="148.3">6</text>
<text x="106" y="150.9">8</text>
<text x="117.9" y="155.6" transform="rotate(-90 117.9 155.6)">2</text>
<text x="142" y="151.2" transform="rotate(-90 142 151.2)">1</text>
<text x="144.5" y="151.2" transform="rotate(-90 144.5 151.2)">2</text>
</g>
</svg>
